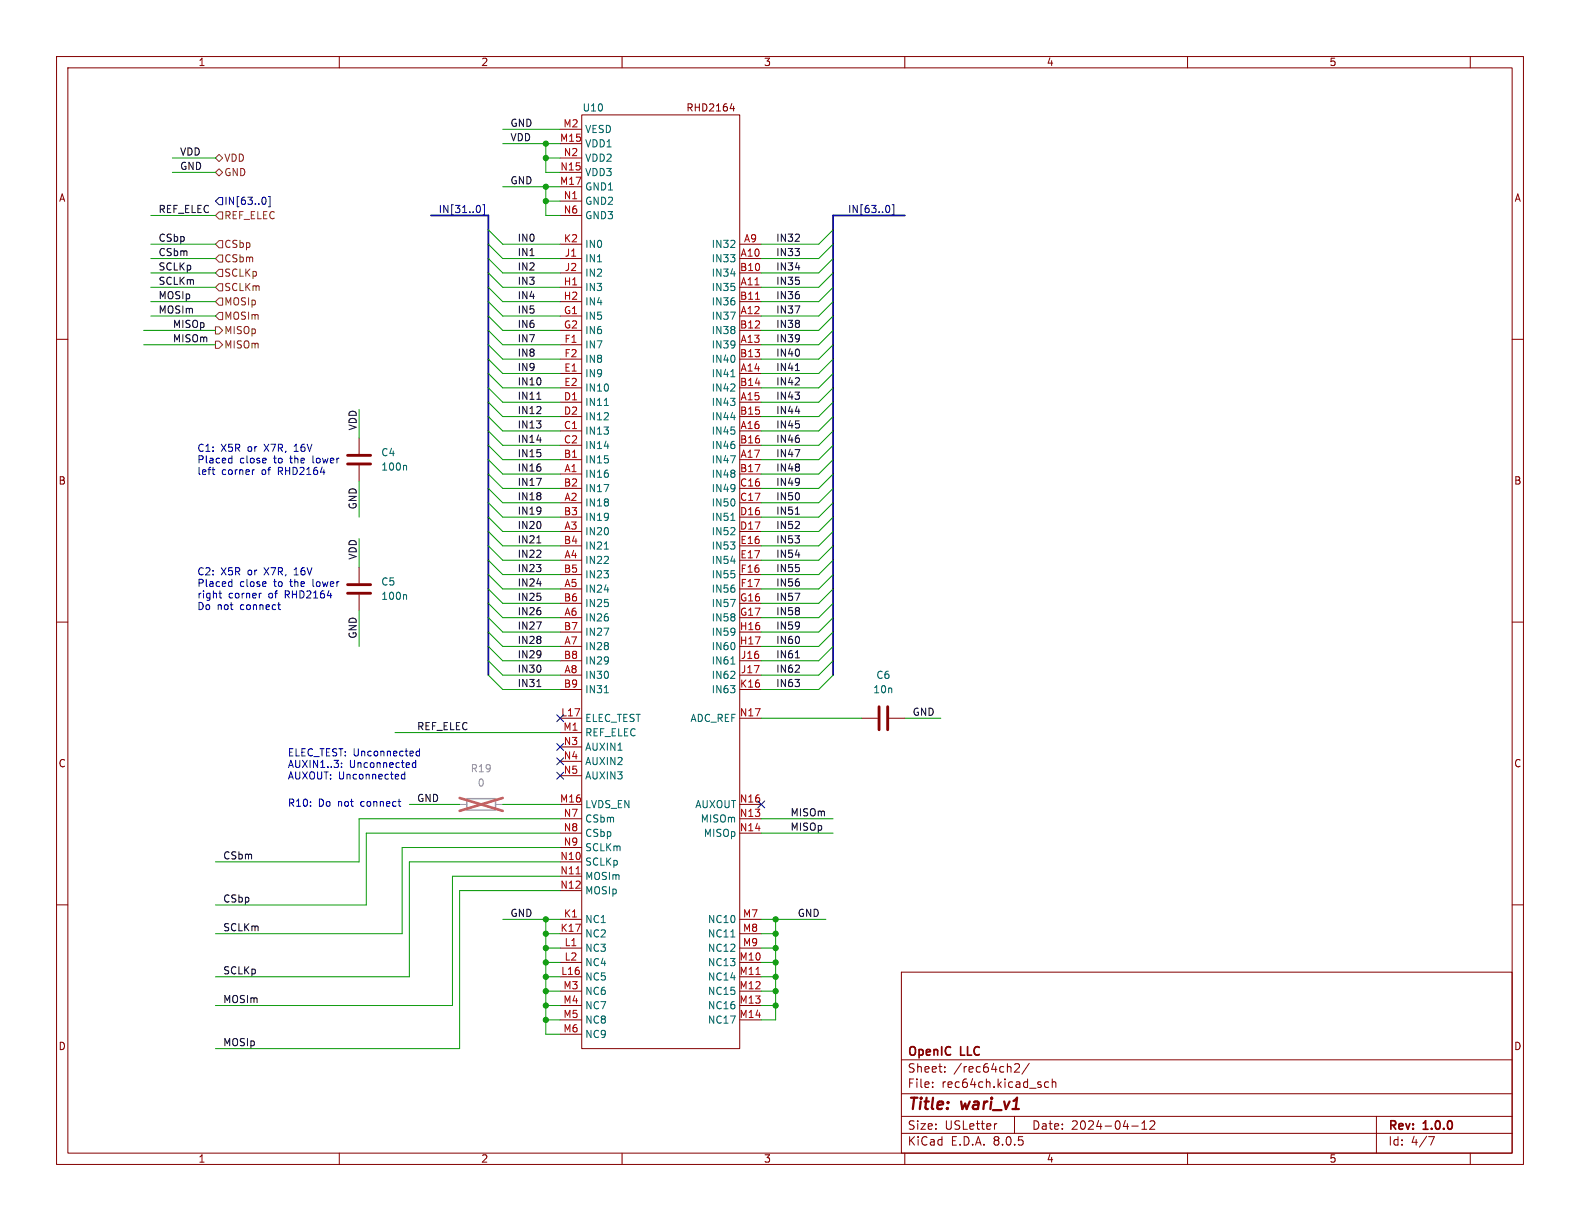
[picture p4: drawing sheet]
<svg xmlns="http://www.w3.org/2000/svg" width="279mm" height="216mm" viewBox="0 0 279 216" stroke-linecap="round" stroke-linejoin="round" font-family="sans-serif">
<g fill="none" stroke="#840000" stroke-width=".18">
<path d="M10 10h259.4v195.9h-259.4zM12 12h255.4v191.9h-255.4zM60 10v2M110 10v2M129.1 19.2h.8M129.7 18.8v.8M160 10v2M210 10v2M260 10v2M99.1 25.4h3.8M99.1 33h3.8M99.1 22.9h3.8"/>
<path d="M99.1 35.6h3.8M99.1 30.5h3.8M99.1 27.9h3.8M99.1 38.1h3.8M102.9 20.3h27.9v165.1h-27.9zM10 60h2M99.1 45.7h3.8M99.1 50.8h3.8M99.1 55.9h3.8M99.1 43.2h3.8M99.1 48.3h3.8M99.1 53.3h3.8"/>
<path d="M99.1 58.4h3.8M130.8 45.7h3.8M130.8 50.8h3.8M130.8 55.9h3.8M130.8 43.2h3.8M130.8 48.3h3.8M130.8 53.3h3.8M130.8 58.4h3.8M267.4 60h2M63.5 77.5v2.8M99.1 61h3.8M99.1 66h3.8"/>
<path d="M99.1 71.1h3.8M99.1 76.2h3.8M99.1 63.5h3.8M99.1 68.6h3.8M99.1 73.7h3.8M99.1 78.7h3.8M130.8 61h3.8M130.8 66h3.8M130.8 71.1h3.8M130.8 76.2h3.8M130.8 63.5h3.8M130.8 68.6h3.8"/>
<path d="M130.8 73.7h3.8M130.8 78.7h3.8M63.5 82.3v2.8M99.1 83.8h3.8M99.1 81.3h3.8M99.1 88.9h3.8M99.1 94h3.8M99.1 99.1h3.8M99.1 86.4h3.8M99.1 91.4h3.8M99.1 96.5h3.8M130.8 83.8h3.8"/>
<path d="M130.8 81.3h3.8M130.8 88.9h3.8M130.8 94h3.8M130.8 99.1h3.8M130.8 86.4h3.8M130.8 91.4h3.8M130.8 96.5h3.8M10 110h2M63.5 100.3v2.8M63.5 105.2v2.8M99.1 104.1h3.8M99.1 109.2h3.8"/>
<path d="M99.1 114.3h3.8M99.1 119.4h3.8M99.1 101.6h3.8M99.1 106.7h3.8M99.1 111.8h3.8M99.1 116.8h3.8M130.8 104.1h3.8M130.8 109.2h3.8M130.8 114.3h3.8M130.8 119.4h3.8M130.8 101.6h3.8M130.8 106.7h3.8"/>
<path d="M130.8 111.8h3.8M130.8 116.8h3.8M267.4 110h2M99.1 121.9h3.8M99.1 127h3.8M99.1 129.5h3.8M99.1 132.1h3.8M99.1 134.6h3.8M99.1 137.2h3.8M130.8 121.9h3.8M130.8 127h3.8M152.4 127h2.8"/>
<path d="M157.2 127h2.8M10 160h2M99.1 142.2h3.8M99.1 152.4h3.8M99.1 154.9h3.8M99.1 157.5h3.8M99.1 144.8h3.8M99.1 147.3h3.8M99.1 149.9h3.8M130.8 142.2h3.8M130.8 144.8h3.8M130.8 147.3h3.8"/>
<path d="M267.4 160h2M99.1 162.6h3.8M99.1 165.1h3.8M99.1 167.6h3.8M99.1 172.7h3.8M99.1 170.2h3.8M99.1 175.3h3.8M99.1 177.8h3.8M130.8 162.6h3.8M130.8 165.1h3.8M130.8 167.6h3.8M130.8 172.7h3.8"/>
<path d="M130.8 170.2h3.8M130.8 175.3h3.8M130.8 177.8h3.8M159.4 171.9h108v32h-108zM99.1 180.3h3.8M99.1 182.9h3.8M130.8 180.3h3.8M159.4 197.4h108M159.4 193.4h108M159.4 187.4h108M164.9 192.1v.2M164.9 191.4v.1"/>
<path d="M167.1 189.4v.2M167.1 188.7v.1M176.3 198.7l-.3 .1M179.4 197.4v3M179.4 188.2l.6-.1 .2 .1 .1 .3-.9 1.1h.9M182 188l-1.3 1.9M185.4 191.4l-.4-.1-.3 .3v.4l.2 .2h.5M186.1 191.4l.2-.1 .3 .1 .1 .9M186.1 190.8v1.5M200.1 199.1h1.2M201.9 199.7h.9M201.9 198.6l.5-.4v1.5"/>
<path d="M203.4 198.3l.5-.1 .2 .1 .1 .3-.9 1.1h.9M243.4 197.4v6.5M60 203.9v2M110 203.9v2M159.4 200.4h108M160 203.9v2M210 203.9v2M252.6 201h1l-.6 1.5M260 203.9v2"/>
</g>
<path d="M61.5 82h4M61.5 80.5h4M61.5 104.9h4M61.5 103.4h4M155.4 125v4M157 125v4" fill="none" stroke="#840000" stroke-width=".51"/>
<path d="M106.9 71.7h.7M129.2 66.6h.8M71.7 82.3l.2 .2v.6M106.9 97.1h.7M129.2 92h.8M71.7 105.1l.2 .2v.7M129.2 117.4h.8M106.9 122.5h.7M129.2 165.7h.8" fill="none" stroke="#006464" stroke-width=".18"/>
<path d="M133.6 52.9h.7M101.9 154.5h.7M133.7 172.3h.7" fill="none" stroke="#a90000" stroke-width=".18"/>
<path d="M82.5 141.2h5.1v2.1h-5.1z" fill="none" stroke="#a1a1a1" stroke-width=".25"/>
<path d="M81.3 142.2h1.2M87.6 142.2h1.3" fill="none" stroke="#a1a1a1" stroke-width=".18"/>
<path d="M81.3 141.1l7.6 2.3M88.9 141.1l-7.6 2.3" fill="none" stroke="#e65255" stroke-width=".46"/>
<path d="M38.1 30.5l.6-.7 .7 .7-.7 .6zM38.1 27.9l.6-.6 .7 .6-.7 .7zM38.7 37.5h.7v1.2h-.7l-.6-.6zM38.1 57.8h.6l.7 .6-.7 .7h-.6zM38.7 42.5h.7v1.3h-.7l-.6-.6zM38.7 52.7h.7v1.3h-.7l-.6-.7zM38.7 47.6h.7v1.3h-.7l-.6-.6zM38.7 55.2h.7v1.3h-.7l-.6-.6zM38.7 50.2h.7v1.2h-.7l-.6-.6zM38.7 45.1h.7v1.3h-.7l-.6-.7zM38.1 60.3h.6l.7 .7-.7 .6h-.6z" fill="none" stroke="#725600" stroke-width=".18"/>
<g fill="none" stroke="#000084" stroke-width=".18">
<path d="M38.7 34.9h.7v1.3h-.7l-.6-.6zM46.7 34.9a.79 .79 0 0 1 0 1.2M47.5 34.7h.3v1.9h-.3M84.6 36.3a.79 .79 0 0 1 0 1.3M85.4 36.2h.3v1.8h-.3M157 36.3a.79 .79 0 0 1 0 1.3M157.8 36.2h.3v1.8h-.3M98.5 136.6l1.2 1.2M98.5 126.4l1.2 1.2M98.5 131.5l1.2 1.2M98.5 134l1.2 1.2M99.7 136.6l-1.2 1.2"/>
<path d="M99.7 126.4l-1.2 1.2M99.7 131.5l-1.2 1.2M99.7 134l-1.2 1.2M134 141.6l1.2 1.2M135.2 141.6l-1.2 1.2"/>
</g>
<path d="M94.9 70.6h.8M140.6 65.5h.8M94.9 96h.8M140.6 90.9h.8M140.6 116.3h.8M94.9 121.4h.8" fill="none" stroke="#0f0f0f" stroke-width=".18"/>
<g fill="none" stroke="#0000c2" stroke-width=".18">
<path d="M52 79.8h.7M52.1 78.9h-.1M37.5 83.1h.5M37.7 83.7l.3 .2M40.6 81l.4 .1M41 80.6v1.3M41 81.8l-.4 .1M45 83.1h-.2M38.7 104.9h.5M38.9 104.5v1.1l.3 .1M40.6 102.9h.4M41 102.4v1.3"/>
<path d="M41 103.6l-.4 .1M46.2 104.9l-.2 .1M49.1 106.9h.5M49.4 107.7l.2 .1M52 101.7h.7M52.1 100.7h-.1M60.4 135.6v.1M60.4 134.9v.1M71.6 136.5v1.3M71.6 137l-.4-.1-.2 .3 .1 .5h.5M73.5 134.4v1.3M73.5 134.9h-.3l-.3 .2 .1 .6h.5"/>
<path d="M74.2 132.4v1.3M74.2 132.9l-.4-.1-.2 .3 .1 .5h.5M70.4 141.7h.5M70.8 142.6h.1"/>
</g>
<path d="M76.2 38.1h10.2v81.3M160 38.1h-12.7v81.3" fill="none" stroke="#000084" stroke-width=".3"/>
<g fill="none" stroke="#009600" stroke-width=".18">
<path d="M26.7 38.1h11.4M30.5 30.5h7.6M30.5 27.9h7.6M88.9 25.4h10.2M88.9 22.9h10.2M88.9 33h10.2M96.5 33v5.1h2.6M96.5 25.4v5.1h2.6M96.5 35.6h2.6M96.5 27.9h2.6M25.4 58.4h12.7M26.7 48.3h11.4"/>
<path d="M26.7 43.2h11.4M26.7 50.8h11.4M26.7 53.3h11.4M26.7 55.9h11.4M26.7 45.7h11.4M86.4 45.7l2.5 2.6h10.2M86.4 40.6l2.5 2.6h10.2M86.4 58.4l2.5 2.6h10.2M86.4 48.3l2.5 2.5h10.2M86.4 50.8l2.5 2.5h10.2M86.4 53.3l2.5 2.6h10.2M86.4 55.9l2.5 2.5h10.2"/>
<path d="M86.4 43.2l2.5 2.5h10.2M147.3 45.7l-2.5 2.6h-10.2M147.3 40.6l-2.5 2.6h-10.2M147.3 58.4l-2.5 2.6h-10.2M147.3 48.3l-2.5 2.5h-10.2M147.3 50.8l-2.5 2.5h-10.2M147.3 53.3l-2.5 2.6h-10.2M147.3 55.9l-2.5 2.5h-10.2M147.3 43.2l-2.5 2.5h-10.2M25.4 61h12.7M63.5 72.4v5.1M86.4 71.1l2.5 2.6h10.2"/>
<path d="M86.4 68.6l2.5 2.5h10.2M86.4 73.7l2.5 2.5h10.2M86.4 66l2.5 2.6h10.2M86.4 63.5l2.5 2.5h10.2M86.4 61l2.5 2.5h10.2M86.4 76.2l2.5 2.5h10.2M86.4 78.7l2.5 2.6h10.2M147.3 71.1l-2.5 2.6h-10.2M147.3 68.6l-2.5 2.5h-10.2M147.3 73.7l-2.5 2.5h-10.2M147.3 66l-2.5 2.6h-10.2M147.3 63.5l-2.5 2.5h-10.2"/>
<path d="M147.3 61l-2.5 2.5h-10.2M147.3 76.2l-2.5 2.5h-10.2M147.3 78.7l-2.5 2.6h-10.2M63.5 85.1v6.3M63.5 95.3v5M86.4 99.1l2.5 2.5h10.2M86.4 96.5l2.5 2.6h10.2M86.4 86.4l2.5 2.5h10.2M86.4 83.8l2.5 2.6h10.2M86.4 88.9l2.5 2.5h10.2M86.4 94l2.5 2.5h10.2M86.4 81.3l2.5 2.5h10.2"/>
<path d="M86.4 91.4l2.5 2.6h10.2M147.3 99.1l-2.5 2.5h-10.2M147.3 96.5l-2.5 2.6h-10.2M147.3 86.4l-2.5 2.5h-10.2M147.3 83.8l-2.5 2.6h-10.2M147.3 88.9l-2.5 2.5h-10.2M147.3 94l-2.5 2.5h-10.2M147.3 81.3l-2.5 2.5h-10.2M147.3 91.4l-2.5 2.6h-10.2M63.5 108v6.3M86.4 109.2l2.5 2.6h10.2M86.4 106.7l2.5 2.5h10.2"/>
<path d="M86.4 104.1l2.5 2.6h10.2M86.4 116.8l2.5 2.6h10.2M86.4 111.8l2.5 2.5h10.2M86.4 114.3l2.5 2.5h10.2M86.4 119.4l2.5 2.5h10.2M86.4 101.6l2.5 2.5h10.2M147.3 109.2l-2.5 2.6h-10.2M147.3 106.7l-2.5 2.5h-10.2M147.3 104.1l-2.5 2.6h-10.2M147.3 116.8l-2.5 2.6h-10.2M147.3 111.8l-2.5 2.5h-10.2M147.3 114.3l-2.5 2.5h-10.2"/>
<path d="M147.3 119.4l-2.5 2.5h-10.2M147.3 101.6l-2.5 2.5h-10.2M69.8 129.5h29.3M134.6 127h17.8M160 127h6.4M72.4 142.2h8.9M88.9 142.2h10.2M99.1 144.8h-35.6v7.6h-25.4M99.1 149.9h-28v15.2h-33M99.1 154.9h-19.1v22.9h-41.9M99.1 152.4h-26.7v20.3h-34.3M99.1 147.3h-34.3v12.7h-26.7"/>
<path d="M99.1 157.5h-17.8v27.9h-43.2M134.6 147.3h12.7M134.6 144.8h12.7M88.9 162.6h10.2M96.5 165.1h2.6M96.5 170.2h2.6M96.5 162.6v20.3h2.6M96.5 167.6h2.6M96.5 175.3h2.6M96.5 177.8h2.6M96.5 172.7h2.6M134.6 165.1h2.6"/>
<path d="M134.6 170.2h2.6M134.6 167.6h2.6M134.6 175.3h2.6M134.6 177.8h2.6M134.6 172.7h2.6M134.6 162.6h11.4M137.2 162.6v17.7h-2.6M96.5 180.3h2.6"/>
</g>
<g fill="#009600" stroke="#009600" stroke-width=".18">
<circle cx="96.5" cy="25.4" r=".46"/>
<circle cx="96.5" cy="35.6" r=".46"/>
<circle cx="96.5" cy="27.9" r=".46"/>
<circle cx="96.5" cy="33" r=".46"/>
<circle cx="96.5" cy="175.3" r=".46"/>
<circle cx="96.5" cy="177.8" r=".46"/>
<circle cx="96.5" cy="172.7" r=".46"/>
<circle cx="96.5" cy="180.3" r=".46"/>
<circle cx="137.2" cy="170.2" r=".46"/>
<circle cx="137.2" cy="172.7" r=".46"/>
<circle cx="137.2" cy="162.6" r=".46"/>
<circle cx="137.2" cy="165.1" r=".46"/>
<circle cx="137.2" cy="177.8" r=".46"/>
<circle cx="137.2" cy="175.3" r=".46"/>
<circle cx="137.2" cy="167.6" r=".46"/>
<circle cx="96.5" cy="162.6" r=".46"/>
<circle cx="96.5" cy="165.1" r=".46"/>
<circle cx="96.5" cy="167.6" r=".46"/>
<circle cx="96.5" cy="170.2" r=".46"/>
</g>
<g font-size="2.8" fill="#840000">
<text x="160.4" y="196.8">Title:</text>
<text x="170.1" y="196.8">wari_v1</text>
</g>
<g font-size="2.1" fill="#840000">
<text x="160.4" y="189.9">Sheet:</text>
<text x="160.4" y="187.1">OpenIC</text>
<text x="168.6" y="189.9">/rec64ch2/</text>
<text x="169.9" y="187.1">LLC</text>
<text x="160.4" y="192.6">File:</text>
<text x="166.5" y="192.6">rec64ch.kicad_sch</text>
<text x="160.4" y="202.8">KiCad</text>
<text x="160.4" y="200">Size:</text>
<text x="167.1" y="200">USLetter</text>
<text x="168.1" y="202.8">E.D.A.</text>
<text x="175.7" y="202.8">8.0.5</text>
<text x="182.4" y="200">Date:</text>
<text x="189.4" y="200">2024-04-12</text>
<text x="245.4" y="200.2">Rev:</text>
<text x="245.4" y="202.8">Id:</text>
<text x="249.5" y="202.8">4/7</text>
<text x="251.8" y="200.2">1.0.0</text>
</g>
<g font-size="1.8" fill="#840000">
<text x="35" y="11.9">1</text>
<text x="85" y="11.9">2</text>
<text x="135" y="11.9">3</text>
<text x="185" y="11.9">4</text>
<text x="235" y="11.9">5</text>
<text x="121.3" y="19.9">RHD2164</text>
<text x="10.3" y="35.9">A</text>
<text x="267.7" y="35.9">A</text>
<text x="10.3" y="85.9">B</text>
<text x="267.7" y="85.9">B</text>
<text x="10.3" y="135.9">C</text>
<text x="267.7" y="135.9">C</text>
<text x="10.3" y="185.9">D</text>
<text x="267.7" y="185.9">D</text>
<text x="35" y="205.8">1</text>
<text x="85" y="205.8">2</text>
<text x="135" y="205.8">3</text>
<text x="185" y="205.8">4</text>
<text x="235" y="205.8">5</text>
</g>
<g font-size="1.8" fill="#0f0f0f">
<text x="90.2" y="22.5">GND</text>
<text x="31.7" y="27.6">VDD</text>
<text x="90.2" y="25.1">VDD</text>
<text x="31.7" y="30.1">GND</text>
<text x="90.2" y="32.7">GND</text>
<text x="27.9" y="37.8">REF_ELEC</text>
<text x="27.9" y="42.8">CSbp</text>
<text x="27.9" y="47.9">SCLKp</text>
<text x="27.9" y="45.4">CSbm</text>
<text x="91.4" y="45.4">IN1</text>
<text x="91.4" y="47.9">IN2</text>
<text x="91.4" y="42.8">IN0</text>
<text x="137.2" y="47.9">IN34</text>
<text x="137.2" y="42.8">IN32</text>
<text x="137.2" y="45.4">IN33</text>
<text x="27.9" y="53">MOSIp</text>
<text x="27.9" y="50.5">SCLKm</text>
<text x="91.4" y="53">IN4</text>
<text x="91.4" y="50.5">IN3</text>
<text x="137.2" y="50.5">IN35</text>
<text x="137.2" y="53">IN36</text>
<text x="27.9" y="55.5">MOSIm</text>
<text x="30.5" y="58.1">MISOp</text>
<text x="91.4" y="55.5">IN5</text>
<text x="91.4" y="58.1">IN6</text>
<text x="137.2" y="55.5">IN37</text>
<text x="137.2" y="58.1">IN38</text>
<text x="30.5" y="60.6">MISOm</text>
<text x="91.4" y="65.7">IN9</text>
<text x="91.4" y="60.6">IN7</text>
<text x="91.4" y="63.2">IN8</text>
<text x="137.2" y="65.7">IN41</text>
<text x="137.2" y="60.6">IN39</text>
<text x="137.2" y="63.2">IN40</text>
<text x="91.4" y="68.2">IN10</text>
<text x="91.4" y="70.8">IN11</text>
<text x="137.2" y="70.8">IN43</text>
<text x="137.2" y="68.2">IN42</text>
<text x="63.2" y="76.2" transform="rotate(-90 63.2 76.2)">VDD</text>
<text x="91.4" y="75.9">IN13</text>
<text x="91.4" y="73.3">IN12</text>
<text x="137.2" y="73.3">IN44</text>
<text x="137.2" y="75.9">IN45</text>
<text x="91.4" y="83.5">IN16</text>
<text x="91.4" y="80.9">IN15</text>
<text x="91.4" y="78.4">IN14</text>
<text x="137.2" y="83.5">IN48</text>
<text x="137.2" y="80.9">IN47</text>
<text x="137.2" y="78.4">IN46</text>
<text x="91.4" y="86">IN17</text>
<text x="91.4" y="88.6">IN18</text>
<text x="137.2" y="86">IN49</text>
<text x="137.2" y="88.6">IN50</text>
<text x="63.2" y="90.2" transform="rotate(-90 63.2 90.2)">GND</text>
<text x="91.4" y="91.1">IN19</text>
<text x="91.4" y="93.6">IN20</text>
<text x="137.2" y="91.1">IN51</text>
<text x="137.2" y="93.6">IN52</text>
<text x="63.2" y="99.1" transform="rotate(-90 63.2 99.1)">VDD</text>
<text x="91.4" y="96.2">IN21</text>
<text x="91.4" y="98.7">IN22</text>
<text x="91.4" y="101.3">IN23</text>
<text x="137.2" y="98.7">IN54</text>
<text x="137.2" y="101.3">IN55</text>
<text x="137.2" y="96.2">IN53</text>
<text x="91.4" y="103.8">IN24</text>
<text x="91.4" y="106.3">IN25</text>
<text x="137.2" y="106.3">IN57</text>
<text x="137.2" y="103.8">IN56</text>
<text x="63.2" y="113" transform="rotate(-90 63.2 113)">GND</text>
<text x="91.4" y="108.9">IN26</text>
<text x="91.4" y="111.4">IN27</text>
<text x="91.4" y="114">IN28</text>
<text x="137.2" y="108.9">IN58</text>
<text x="137.2" y="114">IN60</text>
<text x="137.2" y="111.4">IN59</text>
<text x="91.4" y="116.5">IN29</text>
<text x="91.4" y="119">IN30</text>
<text x="137.2" y="116.5">IN61</text>
<text x="137.2" y="119">IN62</text>
<text x="91.4" y="121.6">IN31</text>
<text x="137.2" y="121.6">IN63</text>
<text x="73.7" y="129.2">REF_ELEC</text>
<text x="161.3" y="126.7">GND</text>
<text x="73.7" y="141.9">GND</text>
<text x="139.7" y="144.4">MISOm</text>
<text x="139.7" y="147">MISOp</text>
<text x="39.4" y="152.1">CSbm</text>
<text x="39.4" y="159.7">CSbp</text>
<text x="39.4" y="164.8">SCLKm</text>
<text x="90.2" y="162.2">GND</text>
<text x="141" y="162.2">GND</text>
<text x="39.4" y="172.4">SCLKp</text>
<text x="39.4" y="177.5">MOSIm</text>
<text x="39.4" y="185.1">MOSIp</text>
</g>
<g font-size="1.8" fill="#a90000">
<text x="99.5" y="22.6">M2</text>
<text x="98.9" y="25.1">M15</text>
<text x="99.6" y="27.7">N2</text>
<text x="98.9" y="32.8">M17</text>
<text x="99" y="30.2">N15</text>
<text x="99.6" y="35.3">N1</text>
<text x="99.6" y="37.8">N6</text>
<text x="99.6" y="42.9">K2</text>
<text x="99.8" y="45.5">J1</text>
<text x="130.9" y="45.5">A10</text>
<text x="131.5" y="42.9">A9</text>
<text x="99.6" y="50.5">H1</text>
<text x="99.6" y="53.1">H2</text>
<text x="99.8" y="48">J2</text>
<text x="130.8" y="48">B10</text>
<text x="130.8" y="53.1">B11</text>
<text x="130.9" y="50.5">A11</text>
<text x="99.6" y="55.6">G1</text>
<text x="99.6" y="58.2">G2</text>
<text x="130.8" y="58.2">B12</text>
<text x="130.9" y="55.6">A12</text>
<text x="99.7" y="65.8">E1</text>
<text x="99.7" y="60.7">F1</text>
<text x="99.7" y="63.2">F2</text>
<text x="130.8" y="63.2">B13</text>
<text x="130.9" y="60.7">A13</text>
<text x="130.9" y="65.8">A14</text>
<text x="99.6" y="70.9">D1</text>
<text x="99.7" y="68.3">E2</text>
<text x="130.8" y="68.3">B14</text>
<text x="130.9" y="70.9">A15</text>
<text x="99.6" y="75.9">C1</text>
<text x="99.6" y="73.4">D2</text>
<text x="130.8" y="73.4">B15</text>
<text x="130.9" y="75.9">A16</text>
<text x="99.6" y="81">B1</text>
<text x="99.6" y="78.5">C2</text>
<text x="99.7" y="83.6">A1</text>
<text x="130.8" y="78.5">B16</text>
<text x="130.8" y="83.6">B17</text>
<text x="130.9" y="81">A17</text>
<text x="99.6" y="86.1">B2</text>
<text x="99.7" y="88.6">A2</text>
<text x="130.8" y="86.1">C16</text>
<text x="130.8" y="88.6">C17</text>
<text x="99.6" y="91.2">B3</text>
<text x="99.7" y="93.7">A3</text>
<text x="130.8" y="91.2">D16</text>
<text x="130.8" y="93.7">D17</text>
<text x="99.6" y="96.3">B4</text>
<text x="99.6" y="101.3">B5</text>
<text x="99.7" y="98.8">A4</text>
<text x="130.8" y="96.3">E16</text>
<text x="130.8" y="98.8">E17</text>
<text x="130.9" y="101.3">F16</text>
<text x="99.6" y="106.4">B6</text>
<text x="99.7" y="103.9">A5</text>
<text x="130.8" y="106.4">G16</text>
<text x="130.9" y="103.9">F17</text>
<text x="99.6" y="111.5">B7</text>
<text x="99.7" y="109">A6</text>
<text x="130.7" y="111.5">H16</text>
<text x="130.8" y="109">G17</text>
<text x="99.6" y="116.6">B8</text>
<text x="99.7" y="114">A7</text>
<text x="99.7" y="119.1">A8</text>
<text x="130.7" y="114">H17</text>
<text x="130.9" y="116.6">J16</text>
<text x="130.9" y="119.1">J17</text>
<text x="99.6" y="121.7">B9</text>
<text x="130.8" y="121.7">K16</text>
<text x="99.1" y="126.7">L17</text>
<text x="99.5" y="129.3">M1</text>
<text x="99.6" y="131.8">N3</text>
<text x="130.7" y="126.7">N17</text>
<text x="99.6" y="134.4">N4</text>
<text x="99.6" y="136.9">N5</text>
<text x="98.9" y="142">M16</text>
<text x="130.7" y="142">N16</text>
<text x="99.6" y="144.5">N7</text>
<text x="99.6" y="147.1">N8</text>
<text x="99.6" y="149.6">N9</text>
<text x="130.7" y="144.5">N13</text>
<text x="130.7" y="147.1">N14</text>
<text x="99" y="152.1">N10</text>
<text x="99" y="154.7">N11</text>
<text x="99" y="157.2">N12</text>
<text x="99" y="164.8">K17</text>
<text x="99.6" y="162.3">K1</text>
<text x="99.7" y="167.4">L1</text>
<text x="131.3" y="162.3">M7</text>
<text x="131.3" y="164.8">M8</text>
<text x="131.3" y="167.4">M9</text>
<text x="99.1" y="172.5">L16</text>
<text x="99.7" y="169.9">L2</text>
<text x="130.7" y="169.9">M10</text>
<text x="130.7" y="172.5">M11</text>
<text x="99.5" y="175">M3</text>
<text x="99.5" y="177.5">M4</text>
<text x="130.7" y="175">M12</text>
<text x="130.7" y="177.5">M13</text>
<text x="99.5" y="180.1">M5</text>
<text x="99.5" y="182.6">M6</text>
<text x="130.7" y="180.1">M14</text>
</g>
<g font-size="1.8" fill="#006464">
<text x="102.9" y="19.9">U10</text>
<text x="103.4" y="23.7">VESD</text>
<text x="103.4" y="26.3">VDD1</text>
<text x="103.4" y="28.8">VDD2</text>
<text x="103.4" y="33.9">GND1</text>
<text x="103.4" y="31.3">VDD3</text>
<text x="103.4" y="36.4">GND2</text>
<text x="103.4" y="39">GND3</text>
<text x="103.4" y="46.6">IN1</text>
<text x="103.4" y="44">IN0</text>
<text x="125.7" y="46.6">IN33</text>
<text x="125.7" y="44">IN32</text>
<text x="103.4" y="51.7">IN3</text>
<text x="103.4" y="49.1">IN2</text>
<text x="125.7" y="51.7">IN35</text>
<text x="125.7" y="49.1">IN34</text>
<text x="103.4" y="56.7">IN5</text>
<text x="103.4" y="59.3">IN6</text>
<text x="103.4" y="54.2">IN4</text>
<text x="125.7" y="56.7">IN37</text>
<text x="125.7" y="54.2">IN36</text>
<text x="125.7" y="59.3">IN38</text>
<text x="103.4" y="61.8">IN7</text>
<text x="103.4" y="64.4">IN8</text>
<text x="125.7" y="61.8">IN39</text>
<text x="125.7" y="64.4">IN40</text>
<text x="103.4" y="72">IN11</text>
<text x="103.4" y="66.9">IN9</text>
<text x="103.4" y="69.4">IN10</text>
<text x="125.7" y="66.9">IN41</text>
<text x="125.7" y="72">IN43</text>
<text x="125.7" y="69.4">IN42</text>
<text x="103.4" y="77.1">IN13</text>
<text x="103.4" y="74.5">IN12</text>
<text x="125.7" y="77.1">IN45</text>
<text x="125.7" y="74.5">IN44</text>
<text x="67.3" y="80.9">C4</text>
<text x="67.3" y="83.4">100n</text>
<text x="103.4" y="82.1">IN15</text>
<text x="103.4" y="79.6">IN14</text>
<text x="125.7" y="82.1">IN47</text>
<text x="125.7" y="79.6">IN46</text>
<text x="103.4" y="84.7">IN16</text>
<text x="103.4" y="89.8">IN18</text>
<text x="103.4" y="87.2">IN17</text>
<text x="125.7" y="84.7">IN48</text>
<text x="125.7" y="87.2">IN49</text>
<text x="125.7" y="89.8">IN50</text>
<text x="103.4" y="94.8">IN20</text>
<text x="103.4" y="92.3">IN19</text>
<text x="125.7" y="92.3">IN51</text>
<text x="125.7" y="94.8">IN52</text>
<text x="103.4" y="99.9">IN22</text>
<text x="103.4" y="97.4">IN21</text>
<text x="125.7" y="97.4">IN53</text>
<text x="125.7" y="99.9">IN54</text>
<text x="67.3" y="103.7">C5</text>
<text x="67.3" y="106.3">100n</text>
<text x="103.4" y="105">IN24</text>
<text x="103.4" y="102.5">IN23</text>
<text x="103.4" y="107.5">IN25</text>
<text x="125.7" y="102.5">IN55</text>
<text x="125.7" y="105">IN56</text>
<text x="125.7" y="107.5">IN57</text>
<text x="103.4" y="110.1">IN26</text>
<text x="103.4" y="112.6">IN27</text>
<text x="125.7" y="110.1">IN58</text>
<text x="125.7" y="112.6">IN59</text>
<text x="103.4" y="115.2">IN28</text>
<text x="103.4" y="117.7">IN29</text>
<text x="125.7" y="115.2">IN60</text>
<text x="125.7" y="117.7">IN61</text>
<text x="103.4" y="120.2">IN30</text>
<text x="103.4" y="122.8">IN31</text>
<text x="125.7" y="120.2">IN62</text>
<text x="125.7" y="122.8">IN63</text>
<text x="154.3" y="122.8">10n</text>
<text x="154.9" y="120.2">C6</text>
<text x="103.4" y="127.9">ELEC_TEST</text>
<text x="103.4" y="130.4">REF_ELEC</text>
<text x="122" y="127.9">ADC_REF</text>
<text x="103.4" y="132.9">AUXIN1</text>
<text x="103.4" y="135.5">AUXIN2</text>
<text x="103.4" y="143.1">LVDS_EN</text>
<text x="103.4" y="138">AUXIN3</text>
<text x="122.8" y="143.1">AUXOUT</text>
<text x="103.4" y="145.6">CSbm</text>
<text x="103.4" y="148.2">CSbp</text>
<text x="123.8" y="145.6">MISOm</text>
<text x="124.4" y="148.2">MISOp</text>
<text x="103.4" y="153.3">SCLKp</text>
<text x="103.4" y="155.8">MOSIm</text>
<text x="103.4" y="150.7">SCLKm</text>
<text x="103.4" y="158.3">MOSIp</text>
<text x="103.4" y="163.4">NC1</text>
<text x="103.4" y="166">NC2</text>
<text x="125.1" y="163.4">NC10</text>
<text x="125.1" y="166">NC11</text>
<text x="103.4" y="168.5">NC3</text>
<text x="103.4" y="173.6">NC5</text>
<text x="103.4" y="171">NC4</text>
<text x="125.1" y="171">NC13</text>
<text x="125.1" y="173.6">NC14</text>
<text x="125.1" y="168.5">NC12</text>
<text x="103.4" y="176.1">NC6</text>
<text x="103.4" y="178.7">NC7</text>
<text x="125.1" y="176.1">NC15</text>
<text x="125.1" y="178.7">NC16</text>
<text x="103.4" y="181.2">NC8</text>
<text x="103.4" y="183.7">NC9</text>
<text x="125.1" y="181.2">NC17</text>
</g>
<g font-size="1.8" fill="#725600">
<text x="39.6" y="28.8">VDD</text>
<text x="39.6" y="31.3">GND</text>
<text x="39.6" y="39">REF_ELEC</text>
<text x="39.6" y="44">CSbp</text>
<text x="39.6" y="46.6">CSbm</text>
<text x="39.6" y="49.1">SCLKp</text>
<text x="39.6" y="51.7">SCLKm</text>
<text x="39.6" y="54.2">MOSIp</text>
<text x="39.6" y="59.3">MISOp</text>
<text x="39.6" y="56.7">MOSIm</text>
<text x="39.6" y="61.8">MISOm</text>
</g>
<g font-size="1.8" fill="#000084">
<text x="39.6" y="36.4">IN[63..0]</text>
<text x="77.5" y="37.8">IN[31..0]</text>
<text x="149.9" y="37.8">IN[63..0]</text>
</g>
<g font-size="1.8" fill="#0000c2">
<text x="34.8" y="80.1">C1:</text>
<text x="34.8" y="82.1">Placed</text>
<text x="39.1" y="80.1">X5R</text>
<text x="42.4" y="82.1">close</text>
<text x="43.9" y="80.1">or</text>
<text x="47" y="80.1">X7R,</text>
<text x="48.6" y="82.1">to</text>
<text x="51.6" y="82.1">the</text>
<text x="52.5" y="80.1">16V</text>
<text x="55.7" y="82.1">lower</text>
<text x="34.8" y="84.2">left</text>
<text x="39.2" y="84.2">corner</text>
<text x="46.4" y="84.2">of</text>
<text x="49.4" y="84.2">RHD2164</text>
<text x="34.8" y="101.9">C2:</text>
<text x="39.1" y="101.9">X5R</text>
<text x="43.9" y="101.9">or</text>
<text x="47" y="101.9">X7R,</text>
<text x="52.5" y="101.9">16V</text>
<text x="34.8" y="104">Placed</text>
<text x="34.8" y="106">right</text>
<text x="40.4" y="106">corner</text>
<text x="42.4" y="104">close</text>
<text x="47.6" y="106">of</text>
<text x="48.6" y="104">to</text>
<text x="50.6" y="106">RHD2164</text>
<text x="51.6" y="104">the</text>
<text x="55.7" y="104">lower</text>
<text x="34.8" y="108.1">Do</text>
<text x="38.4" y="108.1">not</text>
<text x="42.6" y="108.1">connect</text>
<text x="50.8" y="134">ELEC_TEST: Unconnected</text>
<text x="50.8" y="136">AUXIN1..3:</text>
<text x="61.8" y="136">Unconnected</text>
<text x="50.8" y="138">AUXOUT: Unconnected</text>
<text x="50.8" y="142.9">R10:</text>
<text x="56.3" y="142.9">Do</text>
<text x="59.9" y="142.9">not</text>
<text x="64.1" y="142.9">connect</text>
</g>
<g font-size="1.8" fill="#989898">
<text x="83.1" y="136.8">R19</text>
<text x="84.4" y="139.3">0</text>
</g>
</svg>
